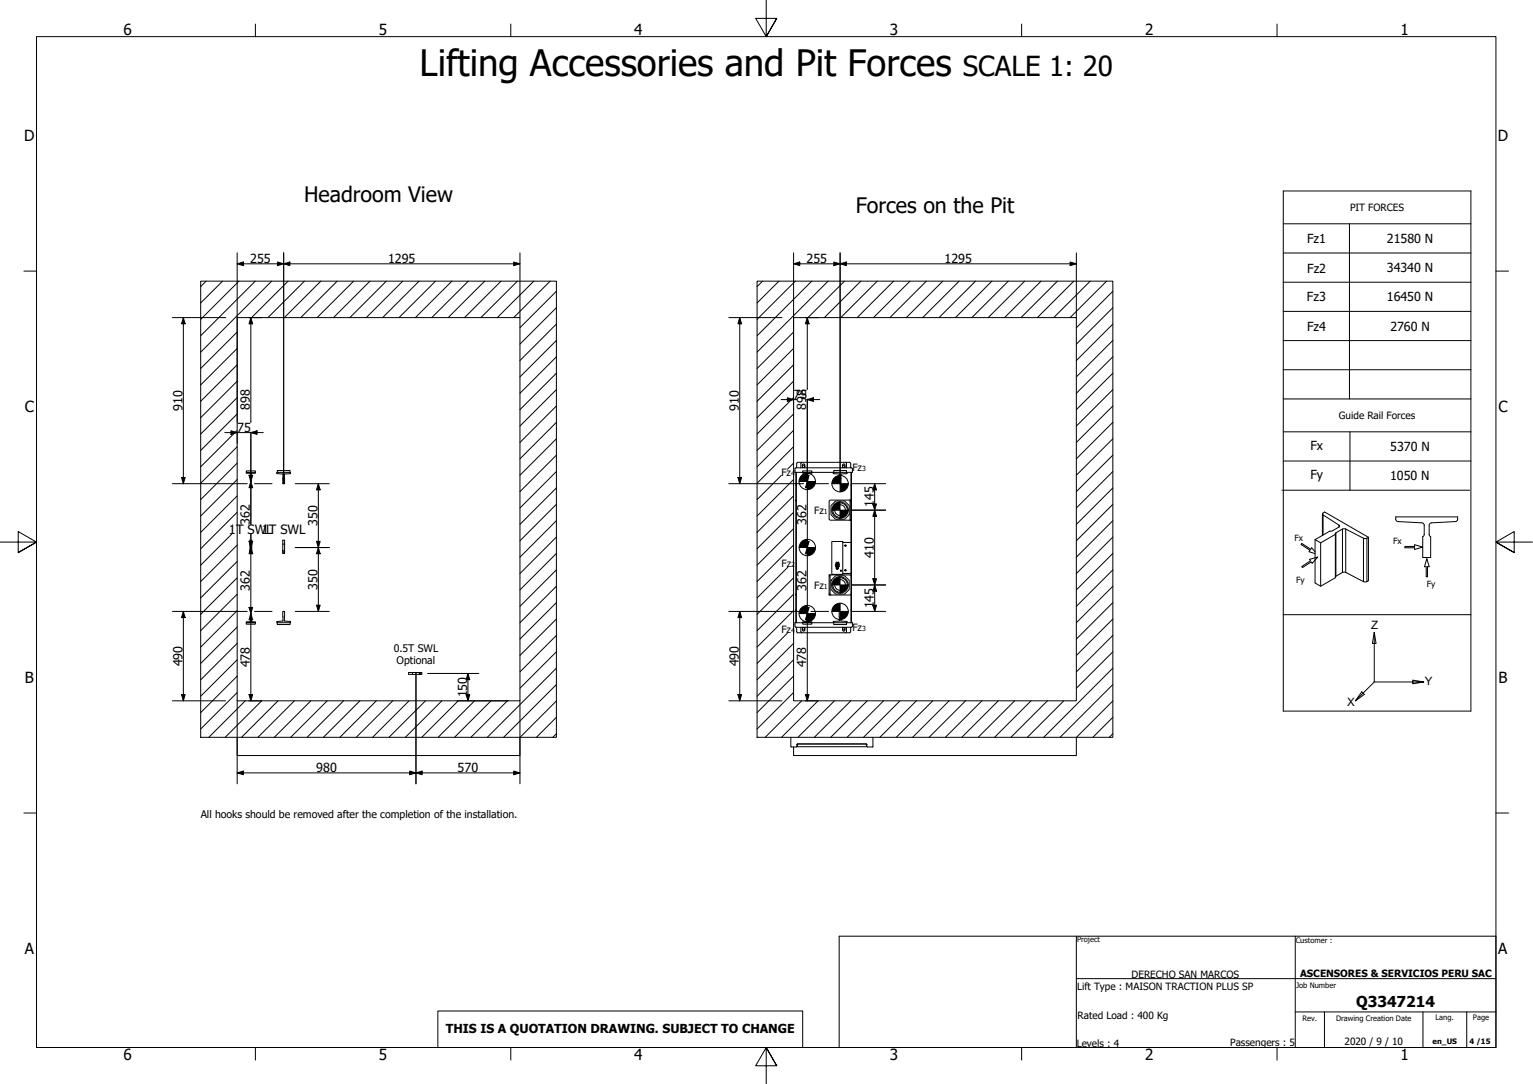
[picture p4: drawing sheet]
<svg xmlns="http://www.w3.org/2000/svg" width="420mm" height="297mm" viewBox="0 0 420 297" stroke-linecap="round" stroke-linejoin="round" font-family="sans-serif">
<!-- layer: Hatch (ANSI) -->
<g fill="none" stroke="#000" stroke-width=".27">
<path d="M56.5 77l-1.5 1.5M61 77l-6 6M65.5 77l-10.5 10.5M70 77l-15 15M74.5 77l-19.5 19.5M79 77l-10 10M83.4 77l-10 10M87.9 77l-10 10M92.4 77l-10 10M96.9 77l-10 10M101.4 77l-10 10M105.9 77l-10 10"/>
<path d="M110.4 77l-10 10M114.9 77l-10 10M119.4 77l-10 10M123.8 77l-10 10M128.3 77l-10 10M132.8 77l-10 10M137.3 77l-10 10M141.8 77l-10 10M146.3 77l-10 10M150.8 77l-10 10M152.5 79.8l-10 10M209 77l-1.5 1.5"/>
<path d="M213.5 77l-6 6M218 77l-10.5 10.5M222.5 77l-15 15M227 77l-19.5 19.5M231.4 77l-10 10M235.9 77l-10 10M240.4 77l-10 10M244.9 77l-10 10M249.4 77l-10 10M253.9 77l-10 10M258.4 77l-10 10M262.9 77l-10 10"/>
<path d="M267.4 77l-10 10M271.9 77l-10 10M276.4 77l-10 10M280.8 77l-10 10M285.3 77l-10 10M289.8 77l-10 10M294.3 77l-10 10M298.8 77l-10 10M303.3 77l-10 10M305 79.8l-10 10M65 100l-10 10M65 95.5l-10 10"/>
<path d="M65 91l-10 10M152.5 97.8l-10 10M152.5 93.3l-10 10M152.5 88.8l-10 10M152.5 84.3l-10 10M217.5 100l-10 10M217.5 95.5l-10 10M217.5 91l-10 10M305 97.8l-10 10M305 93.3l-10 10M305 88.8l-10 10M305 84.3l-10 10"/>
<path d="M64.9 118l-9.9 9.9M65 113.4l-10 10M65 109l-10 9.9M65 104.5l-10 10M152.5 115.7l-10 10M152.5 111.2l-10 10M152.5 106.8l-10 10M152.5 102.3l-10 10M217.4 109l-9.9 9.9M217.5 117.9l-10 10M217.5 113.4l-10 10M217.5 104.5l-10 10"/>
<path d="M305 115.7l-10 10M305 111.2l-10 10M305 106.8l-10 10M305 102.3l-10 10M65 135.9l-10 10M65 131.4l-10 10M65 126.9l-10 10M65 122.4l-10 10M152.5 138.2l-10 10M152.5 133.7l-10 10M152.5 129.2l-10 10M152.5 124.7l-10 10"/>
<path d="M152.5 120.2l-10 10M214.2 130.2l-6.7 6.7M217.5 135.9l-10 10M217.5 131.4l-10 10M217.5 122.4l-10 10M217.5 126.9l-1.7 1.7M305 138.2l-10 10M305 133.7l-10 10M305 129.2l-10 10M305 124.7l-10 10M305 120.2l-10 10M63.5 146.4l-8.5 8.5"/>
<path d="M65 158.3l-10 10M65 153.8l-10 10M65 149.4l-10 10M65 140.4l-10 10M152.5 156.2l-10 10M152.5 151.7l-10 10M152.5 147.2l-10 10M152.5 142.7l-10 10M215.9 155.4l-8.4 8.4M217.5 158.3l-10 10M217.5 149.4l-10 10M217.5 144.9l-10 10"/>
<path d="M217.5 140.4l-10 10M305 156.2l-10 10M305 151.7l-10 10M305 147.2l-10 10M305 142.7l-10 10M65 176.3l-10 10M65 171.8l-10 10M65 167.3l-10 10M65 162.8l-10 10M152.5 178.6l-10 10M152.5 174.1l-10 10M152.5 169.6l-10 10"/>
<path d="M152.5 165.1l-10 10M152.5 160.6l-10 10M215.8 173.5l-8.3 8.3M217.5 176.3l-10 10M217.5 167.3l-10 10M217.5 162.8l-10 10M305 178.6l-10 10M305 174.1l-10 10M305 169.6l-10 10M305 165.1l-10 10M305 160.6l-10 10M65 189.8l-10 10"/>
<path d="M65 185.3l-10 10M65 180.8l-10 10M67.2 192l-10 10M71.7 192l-10 10M76.2 192l-10 10M80.7 192l-10 10M85.2 192l-10 10M89.7 192l-10 10M94.2 192l-10 10M98.6 192l-10 10M103.1 192l-10 10M107.6 192l-10 10"/>
<path d="M112.1 192l-10 10M116.6 192l-10 10M121.1 192l-10 10M125.6 192l-10 10M130.1 192l-10 10M134.6 192l-10 10M139.1 192l-10 10M152.5 196.6l-5.5 5.4M152.5 192.1l-10 9.9M152.5 187.6l-14.5 14.4M152.5 183.1l-18.9 18.9M217.5 189.8l-10 10"/>
<path d="M217.5 185.3l-10 10M217.5 180.8l-10 10M219.7 192l-10 10M224.2 192l-10 10M228.7 192l-10 10M233.2 192l-10 10M237.7 192l-10 10M242.2 192l-10 10M246.7 192l-10 10M251.2 192l-10 10M255.6 192l-10 10M260.1 192l-10 10"/>
<path d="M264.6 192l-10 10M269.1 192l-10 10M273.6 192l-10 10M278.1 192l-10 10M282.6 192l-10 10M287.1 192l-10 10M291.6 192l-10 10M305 196.6l-5.5 5.4M305 192.1l-10 9.9M305 187.6l-14.5 14.4M305 183.1l-18.9 18.9M152.5 201l-1 1"/>
<path d="M305 201l-1 1"/>
</g>
<!-- layer: Visible (ANSI) -->
<g fill="none" stroke="#000" stroke-width=".27">
<path d="M55 77h97.5v125h-97.5zM207.5 77h97.5v125h-97.5zM65 87h77.5v105h-77.5zM217.5 87h77.5v105h-77.5zM67.5 129.4h2.5v.3h-1.1v2.2h-.3v-2.2h-1.1zM67.5 129.4v-.4h2.5v.4M75.9 129.4h3.7v.3l-1.6 .2v2.6h-.5v-2.6l-1.5-.1zM76 129.4v-.5h3.5v.5M78 131h.1M218.1 132.8l.2 .2zM218.1 137l.2 .3zM218.1 129.4v3.4"/>
<path d="M218.1 133v4M218.1 137.3v33.3M218.3 129.4v3.4M218.3 133v4M218.3 137.3v25.5M218.3 128.2v-1.3l.3-.2h14.3l.3 .2v1.3M219.8 126.7l-.3 .2v1.3M219.9 128.2l.1-.9 .3-.2 .2 .2 .1 .9M220 129.4h2.5v.3h-1.1v2.2h-.3v-2.1l-1.1-.1zM222.5 129.4v-.4h-2.5v.4h-2.1v-1l.2-.2h15.3l.2 .2v1h-1.5M222.5 129.4h5.9M227.8 138.5l1.2-1.2h2.5l1.2 1.2v2.5l-1.2 1.3h-2.5l-1.2-1.3z"/>
<path d="M228.4 129.4h3.7v.3l-1.6 .2v2.6h-.5v-2.6l-1.5-.1zM228.5 129.4v-.5h3.5v.5M230 131h.1M230.9 128.2l.1-.9 .3-.2 .2 .2 .1 .9M231.8 126.7l.2 .2v1.3M233 137.3h.2v25.5l-.2 .2h-5.8v-.2M233 137.3v5.2M233 137v.3M233.2 133v4h-5.7l-.3 .3v5l.3 .2h5.7M233.2 129.4v3.4M233.4 132.8h-.2l.2 .2M233.4 137h-.2l.2 .3"/>
<path d="M233.4 129.4v41.2M68.5 149.1h.5v1.9h-.5zM68.5 151v.3h.5v.3h-.5v-.3M68.5 149.1v-1.1h.5v1.1M69 151v.3M77.5 149.1h.5v1.9h-.5zM77.5 151v.3h.5v.3h-.5v-.3M77.5 149.1v-1.1h.5v1.1M78 151v.3M227.5 157.5v5.3M227.5 157.8h-.3v5M227.8 159l1.2-1.2h2.5l1.2 1.2v2.5l-1.2 1.3h-2.5l-1.2-1.3z"/>
<path d="M228 148.4h3v9h-3zM229.2 154.4l-.3 .5 .3 .5M229.2 155.2h.1M229.2 154.6h.1M229.2 155.7h.1M229.2 154.6l.1 .2M229.2 154.1v.5M229.2 155.2v.5M229.2 154.1h.1M229.3 155.3h.1M229.3 155.2h.1M229.3 154.6h.1"/>
<path d="M229.3 154.5h.1M229.3 155.2v.1M229.3 155.7h-.1M229.3 154.2v.1M229.3 154.5v.1M229.3 154.1v.4M229.3 155.3v.4M229.3 155.9l.1-.9 .2 .1v.8M229.3 155.5v.1M229.3 154.6l.2-.6 .1 .6M229.3 155l-.1 .2M229.6 155l.2 .2"/>
<path d="M229.6 155.5l.1 .1M229.7 155.2h.1M229.7 155.3h.1M229.7 154.6h.1M229.7 154.5h.1M229.7 155.2v.1M229.7 154.2l-.1 .1M229.7 154.5v.1M229.7 155.3v.4M229.7 154.1h.1M229.7 154.1v.4M229.7 155.7h.1"/>
<path d="M229.8 154.4l.2 .5-.2 .5M229.8 155.2h.1M229.8 154.6h.1M229.8 154.6l-.2 .2M229.8 155.2l-.1 .5M229.8 154.1v.5M230.5 156.2v.3M231 157.1h2.2M231 148.6h2.2M233 142.3h.2M233.2 157.8l-.2-.3h-5.8v.3M67.5 170.6v.4h2.5v-.4"/>
<path d="M68.6 168.1h.3v2.3h1.1v.2h-2.5v-.2h1.1zM76 170.6v.5h3.5v-.5M77.5 167.5h.5v2.7l1.6 .1v.3h-3.7v-.3l1.6-.1zM78 169v.1M218.1 162.8h.2l-.2 .2M218.1 167h.2l-.2 .3M218.3 163v4M218.3 167.3v3.3M218.3 171.9v1.2l.3 .3h14.3l.3-.3v-1.2M219.5 171.9v1.2l.3 .3M219.9 171.9l.1 .9 .3 .2 .2-.2 .1-.9M221.1 168.1h.3v2.3h1.1v.2h-2.5v-.2h1.1z"/>
<path d="M227.2 162.8h.3M227.5 162.8v.2M228.4 170.6h-5.9v.4h-2.5v-.4h-2.1v1l.2 .3h15.3l.2-.3v-1h-1.5M228.5 170.6v.5h3.5v-.5M230 167.5h.5v2.7l1.6 .1v.3h-3.7v-.3l1.6-.1zM230.9 171.9l.1 .9 .3 .2 .2-.2 .1-.9M232 171.9v1.2l-.2 .3M233.2 163v4M233.2 167.3v3.3M233.4 162.8h-.2l.2 .2M233.4 167h-.2l.2 .3M113.1 184.3h1.8v.5h-1.8z"/>
<path d="M113.1 184.3h-1.1v.5h1.1M114.9 184.8h.4v-.5h.3v.5h-.3M114.9 184.3h.4M65 202v5h77.5v-5M216.7 202v2.5l.2 .2M218.4 204l.2-.1h18.8l.2 .1M218.4 204v.6l-1.5 .1M218.5 204l.2 .6h18.6l.2-.6M218.7 203.9l-.2 .1M237.3 203.9l.2 .1M239.2 202v2.6l-1.5 .1-.1-.7M295 202v5h-77.5v-2.3"/>
<circle cx="220.3" cy="127.8" r=".32"/>
<circle cx="230.2" cy="139.8" r="1.48"/>
<circle cx="230.2" cy="139.8" r="2"/>
<circle cx="231.3" cy="127.8" r=".32"/>
<circle cx="229.5" cy="154.9" r=".16"/>
<circle cx="229.5" cy="155.9" r=".15"/>
<circle cx="230.5" cy="156.4" r=".15"/>
<circle cx="231.7" cy="149.5" r=".21"/>
<circle cx="231.7" cy="156.3" r=".21"/>
<circle cx="220.3" cy="172.3" r=".32"/>
<circle cx="230.2" cy="160.3" r="2"/>
<circle cx="230.2" cy="160.3" r="1.48"/>
<circle cx="231.3" cy="172.3" r=".32"/>
</g>
<!-- layer: Hatch (ISO) -->
<g fill="#000">
<path d="M219.6 130.4l.7-.5 1-.2v2.2h-2.3l.1-.6z" fill-rule="evenodd"/>
<path d="M221.3 131.9h2.2a2.25 2.25 0 0 1-2.2 2.3z" fill-rule="evenodd"/>
<path d="M228.6 138.3l.6-.5 1-.3v2.3h-2.2l.1-.7z" fill-rule="evenodd"/>
<path d="M228.6 131l.7-.5 1-.2v2.2h-2.3l.2-.8z" fill-rule="evenodd"/>
<path d="M230.2 139.8h2.3a2.25 2.25 0 0 1-2.3 2.2z" fill-rule="evenodd"/>
<path d="M230.3 132.5h2.2a2.25 2.25 0 0 1-2.2 2.3z" fill-rule="evenodd"/>
<path d="M219.7 148.4l.8-.5 .8-.1v2.2h-2.3l.2-.9z" fill-rule="evenodd"/>
<path d="M221.3 150h2.2a2.24 2.24 0 0 1-2.2 2.3z" fill-rule="evenodd"/>
<path d="M219.6 166.6l.7-.5 1-.2v2.2h-2.3l.1-.6z" fill-rule="evenodd"/>
<path d="M221.3 168.1h2.2a2.25 2.25 0 0 1-2.2 2.3z" fill-rule="evenodd"/>
<path d="M228.6 158.8l.6-.5 1-.3v2.3h-2.2l.1-.7z" fill-rule="evenodd"/>
<path d="M228.6 166l.7-.5 1-.2v2.2h-2.3l.2-.8z" fill-rule="evenodd"/>
<path d="M230.2 160.3h2.3a2.25 2.25 0 0 1-2.3 2.2z" fill-rule="evenodd"/>
<path d="M230.3 167.5h2.2a2.25 2.25 0 0 1-2.2 2.3z" fill-rule="evenodd"/>
</g>
<!-- layer: Border (ANSI) -->
<g fill="none" stroke="#000" stroke-width=".27">
<path d="M70 6.6v3.4M140 6.6v3.4M210 0v10l-2.9-5h5.8l-2.9 5 2.9-5M280 6.6v3.4M350 6.6v3.4M6.6 74.3h3.4M410 74.3h3.4M0 148.5h10l-5-2.8v5.7l5-2.9-5 2.9M420 148.5h-10l5-2.8v5.7l-5-2.9 5 2.9M6.6 222.8h3.4M410 222.8h3.4M10 287v-277h400v277h-400h400"/>
<path d="M70 287v3.5M140 287v3.5M212.9 292l-2.9-5 2.9 5h-5.8l2.9-5v10M280 287v3.5M350 287v3.5"/>
</g>
<!-- layer: 0 -->
<g fill="none" stroke="#000" stroke-width=".27">
<path d="M351.7 52.3h51.4M351.7 77.3h51.4M351.7 69.3h51.4M351.7 61.3h51.4M369.9 61.3v48M351.7 85.3h51.4M351.7 93.3h51.4M351.7 109.3h51.4M351.7 101.3h51.4M351.7 118.3h51.4M370 118.3v16M351.4 134.3h51.4"/>
<path d="M351.7 126.3h51.4M356.8 155.2l2.4-1.5-.3-.4 2.3-.7-1.6 1.8-.2-.4-2.4 1.5zM360.4 151.2l-.9-1.1-.3 .4-2.4-1.6-.2 .3 2.5 1.6-.3 .4 1.6 .5M362 148.8v11.8M362.4 140.8l.7-.5 12 6.9M362.4 140.8v5.9M362.4 140.8l.2 .3M366 146.4l-4 2.4-1.6-.9M366 146.4v11.9l-4 2.3-1.6-.8v-11.9M366.1 146l-.1 .4M366.1 146v11.9M366.1 157.9l-.1 .1"/>
<path d="M367 144.4l-1.8 1.1h-.7l-4.1 2.4M367 143.9l.2 .3-.2 .2M367 143.9l-4.4-2.8v5.5M367 143.9v.5M367.9 145l-1.8 1M367.9 145v11.9M367.9 156.9l-1.8 1M368.8 145h-.9M368.8 156.9h-.9M368.8 145v11.9M368.8 145l4.9 2.5M368.8 156.9l4.9 2.5"/>
<path d="M373.7 147.5v11.9M374.6 147.5h-.9M374.6 159.4h-.9M374.6 147.5v11.9M375.1 147.2v11.9l-.5 .3M375.1 147.2l-.5 .3M385 149.7h2.7v-.4l2.2 .6-2.2 .7v-.5h-2.7zM390.3 143.9v2.6l-.4 .6v5.7h2.2v-5.7l-.4-.6v-2.6M391.1 153.1l.6 2.2h-.5v2.7h-.3v-2.7h-.5zM391.7 143.9l.2-.4 .4-.2 6.8-.4 .4-.4v-.9h-17l.1 .9 .3 .4 6.8 .4 .5 .2 .1 .4M351.7 168.4h51.4M376.7 173.3l.4 3h-1z"/>
<path d="M376.7 173.3v13.6M351.7 194.9h51.4M373.2 189.6l.7 .7-2.4 1.8zM376.7 186.9h13.5l-3 .5v-1l3 .5M376.7 186.9l-5.2 5.2M230 256.5h180v30.5h-180zM295 256.5v30.5M355 256.5v30.5M295 268.2h115M355 277.3h55M363 277.3v9.7M390 277.3v9.7"/>
<path d="M402 277.3v9.7"/>
</g>
<!-- layer: Title (ANSI) -->
<path d="M351.7 52.3v142.6M403.1 52.3v142.6" fill="none" stroke="#000" stroke-width=".27"/>
<!-- layer: Sketch Geometry (ANSI) -->
<path d="M120 277h100v10h-100z" fill="none" stroke="#000" stroke-width=".27"/>
<!-- layer: Dimension (ANSI) -->
<g fill="none" stroke="#000" stroke-width=".27">
<path d="M65 72.3l1.7-.5v1zM65 69.3v46.4M65 72.3h77.5M76.1 71.8l1.6 .5-1.6 .5zM77.7 72.3l1.7-.5v1zM77.7 69.3v63.2M140.8 71.8l1.7 .5-1.7 .5zM142.5 69.3v17.7M217.5 72.3l1.7-.5v1zM217.5 72.3h77.5M217.5 69.3v37.3M228.5 71.8l1.8 .5-1.8 .5z"/>
<path d="M230.3 72.3l1.7-.5v1zM230.3 69.3v63.2M293.3 71.8l1.7 .5-1.7 .5zM295 69.3v17.7M47.3 87h14.5M50.2 87l.5 1.7h-.9zM50.2 87v45.5M68.2 87h3.6M68.7 87l.5 1.7h-.9zM68.7 87v28.7M199.7 87h14.6M202.7 87l.6 1.7h-1.1z"/>
<path d="M202.7 87v45.5M220.7 87h3.6M221.3 87l.5 1.7h-1.1zM221.3 87v19.6M61.6 118.5h10.5M63.3 118l1.7 .5-1.7 .5zM65 118.4v3.1M68.7 118.5l1.8-.5v1zM68.7 118.4v25.3M214.1 109.5h4.2M215.8 109l1.7 .5-1.7 .5zM217.5 109.4v3.1"/>
<path d="M221.1 109.5h3.6M221.3 109.5l1.6-.5v1zM221.3 109.4v82.6M47.3 132.5h20.5M49.8 130.8h.9l-.5 1.7zM68.3 130.2h.9l-.5 1.7zM68.7 131.9l.5 1.7h-.9zM69.8 132.5h4.8M80.9 132.5h9.4M87.2 132.5l.5 1.7h-.9zM87.2 132.5v35M199.7 132.5h20.6"/>
<path d="M202.2 130.8h1.1l-.6 1.7zM220.7 130.2h1.1l-.5 1.7zM221.3 131.9l.5 1.7h-1zM222.3 132.5h4.8M233.4 139.8h9.3M233.4 132.5h9.3M239.2 138.1h1l-.5 1.7zM239.7 139.8l.5 1.7h-1zM239.7 132.5l.5 1.7h-1zM239.7 132.5v35M68.3 148.3h.9l-.5 1.7zM68.7 150l.5 1.7h-.9z"/>
<path d="M68.7 146.4v45.6M80.9 150h9.4M86.8 148.3h.9l-.5 1.7zM87.2 150l.5 1.7h-.9zM220.8 148.3h1l-.5 1.7zM221.3 150l.5 1.7h-1zM239.2 158.6h1l-.5 1.7zM47.3 167.5h20.5M50.2 167.5l.5 1.7h-.9zM50.2 167.5v24.5M68.3 166.4h.9l-.5 1.7zM68.7 168.1l.5 1.7h-.9z"/>
<path d="M69.8 167.5h4.8M80.9 167.5h9.4M86.8 165.8h.9l-.5 1.7zM199.7 167.5h20.6M202.7 167.5l.6 1.7h-1.1zM202.7 167.5v24.5M220.8 166.4h1l-.5 1.7zM221.3 168.1l.5 1.7h-1.1zM222.3 167.5h4.8M233.4 160.3h9.3M233.4 167.5h9.3M239.2 165.8h1l-.5 1.7z"/>
<path d="M239.7 160.3l.5 1.7h-1zM47.3 192h14.5M49.8 190.3h.9l-.5 1.7zM65 192v22.8M68.2 192h3.6M68.3 190.3h.9l-.5 1.7zM114 184.5v30.3M117.2 184.5h14.1M125.3 192h14M127.8 190.3h.9l-.5 1.7zM128.2 184.5l.5 1.7h-.9zM128.2 184.5v7.5"/>
<path d="M142.5 192v22.8M199.7 192h14.6M202.2 190.3h1.1l-.6 1.7zM220.7 192h3.6M220.7 190.3h1.1l-.5 1.7zM65 211.8l1.7-.5v1zM65 211.8h77.5M112.3 211.3l1.7 .5-1.7 .5zM114 211.8l1.7-.5v1zM140.8 211.3l1.7 .5-1.7 .5z"/>
</g>
<g fill="#000">
<path d="M65 72.3l1.7-.5v1z" fill-rule="evenodd"/>
<path d="M76.1 71.8l1.6 .5-1.6 .5z" fill-rule="evenodd"/>
<path d="M77.7 72.3l1.7-.5v1z" fill-rule="evenodd"/>
<path d="M140.8 71.8l1.7 .5-1.7 .5z" fill-rule="evenodd"/>
<path d="M217.5 72.3l1.7-.5v1z" fill-rule="evenodd"/>
<path d="M228.5 71.8l1.8 .5-1.8 .5z" fill-rule="evenodd"/>
<path d="M230.3 72.3l1.7-.5v1z" fill-rule="evenodd"/>
<path d="M293.3 71.8l1.7 .5-1.7 .5z" fill-rule="evenodd"/>
<path d="M50.2 87l.5 1.7h-.9z" fill-rule="evenodd"/>
<path d="M68.7 87l.5 1.7h-.9z" fill-rule="evenodd"/>
<path d="M202.7 87l.6 1.7h-1.1z" fill-rule="evenodd"/>
<path d="M221.3 87l.5 1.7h-1.1z" fill-rule="evenodd"/>
<path d="M63.3 118l1.7 .5-1.7 .5z" fill-rule="evenodd"/>
<path d="M68.7 118.5l1.8-.5v1z" fill-rule="evenodd"/>
<path d="M215.8 109l1.7 .5-1.7 .5z" fill-rule="evenodd"/>
<path d="M221.3 109.5l1.6-.5v1z" fill-rule="evenodd"/>
<path d="M49.8 130.8h.9l-.5 1.7z" fill-rule="evenodd"/>
<path d="M68.3 130.2h.9l-.5 1.7z" fill-rule="evenodd"/>
<path d="M68.7 131.9l.5 1.7h-.9z" fill-rule="evenodd"/>
<path d="M87.2 132.5l.5 1.7h-.9z" fill-rule="evenodd"/>
<path d="M202.2 130.8h1.1l-.6 1.7z" fill-rule="evenodd"/>
<path d="M220.7 130.2h1.1l-.5 1.7z" fill-rule="evenodd"/>
<path d="M221.3 131.9l.5 1.7h-1z" fill-rule="evenodd"/>
<path d="M239.2 138.1h1l-.5 1.7z" fill-rule="evenodd"/>
<path d="M239.7 132.5l.5 1.7h-1z" fill-rule="evenodd"/>
<path d="M68.3 148.3h.9l-.5 1.7z" fill-rule="evenodd"/>
<path d="M68.7 150l.5 1.7h-.9z" fill-rule="evenodd"/>
<path d="M86.8 148.3h.9l-.5 1.7z" fill-rule="evenodd"/>
<path d="M87.2 150l.5 1.7h-.9z" fill-rule="evenodd"/>
<path d="M220.8 148.3h1l-.5 1.7z" fill-rule="evenodd"/>
<path d="M221.3 150l.5 1.7h-1z" fill-rule="evenodd"/>
<path d="M239.2 158.6h1l-.5 1.7z" fill-rule="evenodd"/>
<path d="M239.7 139.8l.5 1.7h-1z" fill-rule="evenodd"/>
<path d="M50.2 167.5l.5 1.7h-.9z" fill-rule="evenodd"/>
<path d="M68.3 166.4h.9l-.5 1.7z" fill-rule="evenodd"/>
<path d="M68.7 168.1l.5 1.7h-.9z" fill-rule="evenodd"/>
<path d="M86.8 165.8h.9l-.5 1.7z" fill-rule="evenodd"/>
<path d="M202.7 167.5l.6 1.7h-1.1z" fill-rule="evenodd"/>
<path d="M220.8 166.4h1l-.5 1.7z" fill-rule="evenodd"/>
<path d="M221.3 168.1l.5 1.7h-1.1z" fill-rule="evenodd"/>
<path d="M239.2 165.8h1l-.5 1.7z" fill-rule="evenodd"/>
<path d="M239.7 160.3l.5 1.7h-1z" fill-rule="evenodd"/>
<path d="M49.8 190.3h.9l-.5 1.7z" fill-rule="evenodd"/>
<path d="M68.3 190.3h.9l-.5 1.7z" fill-rule="evenodd"/>
<path d="M127.8 190.3h.9l-.5 1.7z" fill-rule="evenodd"/>
<path d="M128.2 184.5l.5 1.7h-.9z" fill-rule="evenodd"/>
<path d="M202.2 190.3h1.1l-.6 1.7z" fill-rule="evenodd"/>
<path d="M220.7 190.3h1.1l-.5 1.7z" fill-rule="evenodd"/>
<path d="M65 211.8l1.7-.5v1z" fill-rule="evenodd"/>
<path d="M112.3 211.3l1.7 .5-1.7 .5z" fill-rule="evenodd"/>
<path d="M114 211.8l1.7-.5v1z" fill-rule="evenodd"/>
<path d="M140.8 211.3l1.7 .5-1.7 .5z" fill-rule="evenodd"/>
</g>
<!-- layer: Sketch Geometry (ISO) -->
<g fill="none" stroke="#000" stroke-width=".27">
<path d="M221.3 129.7v2.2h-2.3M223.5 131.9h-2.2v2.3M230.2 137.5v2.3h-2.2M230.3 130.3v2.2h-2.3M232.5 139.8h-2.3v2.2M232.5 132.5h-2.2v2.3M221.3 147.8v2.2h-2.3M223.5 150h-2.2v2.3M230.2 158v2.3h-2.2M221.3 165.9v2.2h-2.3M223.5 168.1h-2.2v2.3M230.3 165.3v2.2h-2.3"/>
<path d="M232.5 160.3h-2.3v2.2M232.5 167.5h-2.2v2.3"/>
<circle cx="221.2" cy="131.9" r="2.25"/>
<circle cx="230.2" cy="139.8" r="2.25"/>
<circle cx="230.2" cy="132.5" r="2.25"/>
<circle cx="221.3" cy="150" r="2.25"/>
<circle cx="221.2" cy="168.1" r="2.25"/>
<circle cx="230.2" cy="160.3" r="2.25"/>
<circle cx="230.2" cy="167.5" r="2.25"/>
</g>
<text font-size="10" x="115" y="20.8">Lifting Accessories and Pit Forces</text>
<text font-size="7.6" x="263.9" y="20.8">SCALE 1: 20</text>
<g font-size="5.8">
<text x="83.4" y="55.5">Headroom View</text>
<text x="234.5" y="58.5">Forces on the Pit</text>
</g>
<g font-size="4.2">
<text x="33.9" y="9.6">6</text>
<text x="103.9" y="9.6">5</text>
<text x="173.9" y="9.6">4</text>
<text x="243.9" y="9.6">3</text>
<text x="313.9" y="9.6">2</text>
<text x="383.9" y="9.6">1</text>
<text x="6.7" y="38.7">D</text>
<text x="410.5" y="38.7">D</text>
<text x="6.8" y="112.9">C</text>
<text x="410.7" y="112.9">C</text>
<text x="6.8" y="187.2">B</text>
<text x="410.7" y="187.2">B</text>
<text x="6.8" y="261.4">A</text>
<text x="410.6" y="261.4">A</text>
<text x="33.9" y="290.5">6</text>
<text x="103.9" y="290.5">5</text>
<text x="173.9" y="290.5">4</text>
<text x="243.9" y="290.5">3</text>
<text x="313.9" y="290.5">2</text>
<text x="383.9" y="290.5">1</text>
</g>
<text font-size="4.1" x="371.7" y="276">Q3347214</text>
<text font-size="3.5" x="62.8" y="146.3">1T SW1LT SWL</text>
<g font-size="3.4">
<text x="358.2" y="66.6">Fz1</text>
<text x="380.1" y="66.6">21580 N</text>
<text x="68.6" y="72">255</text>
<text x="106.4" y="72">1295</text>
<text x="221.1" y="72">255</text>
<text x="258.9" y="72">1295</text>
<text x="358.3" y="74.7">Fz2</text>
<text x="380.1" y="74.6">34340 N</text>
<text x="358.2" y="82.6">Fz3</text>
<text x="380.1" y="82.6">16450 N</text>
<text x="358.2" y="90.6">Fz4</text>
<text x="381.1" y="90.6">2760 N</text>
<text x="50" y="112.6" transform="rotate(-90 50 112.6)">910</text>
<text x="68.5" y="112.3" transform="rotate(-90 68.5 112.3)">898</text>
<text x="202.5" y="112.6" transform="rotate(-90 202.5 112.6)">910</text>
<text x="217.5" y="109.2">75</text>
<text x="221" y="112.3" transform="rotate(-90 221 112.3)">898</text>
<text x="65" y="118.3">75</text>
<text x="359.2" y="123.4">Fx</text>
<text x="381.1" y="123.5">5370 N</text>
<text x="359.1" y="131.2">Fy</text>
<text x="381" y="131.5">1050 N</text>
<text x="68.5" y="143.8" transform="rotate(-90 68.5 143.8)">362</text>
<text x="221" y="143.8" transform="rotate(-90 221 143.8)">362</text>
<text x="239.5" y="139" transform="rotate(-90 239.5 139)">145</text>
<text x="87" y="144.1" transform="rotate(-90 87 144.1)">350</text>
<text x="239.5" y="152.9" transform="rotate(-90 239.5 152.9)">410</text>
<text x="68.5" y="161.9" transform="rotate(-90 68.5 161.9)">362</text>
<text x="87" y="161.6" transform="rotate(-90 87 161.6)">350</text>
<text x="221" y="161.9" transform="rotate(-90 221 161.9)">362</text>
<text x="239.5" y="166.7" transform="rotate(-90 239.5 166.7)">145</text>
<text x="50" y="182.6" transform="rotate(-90 50 182.6)">490</text>
<text x="68.5" y="182.9" transform="rotate(-90 68.5 182.9)">478</text>
<text x="202.5" y="182.6" transform="rotate(-90 202.5 182.6)">490</text>
<text x="221" y="182.9" transform="rotate(-90 221 182.9)">478</text>
<text x="128" y="191.1" transform="rotate(-90 128 191.1)">150</text>
<text x="86.7" y="211.5">980</text>
<text x="125.4" y="211.5">570</text>
<text x="122.2" y="283">THIS IS A QUOTATION DRAWING. SUBJECT TO CHANGE</text>
</g>
<g font-size="3.2">
<text x="375.8" y="172.4">Z</text>
<text x="390.5" y="187.7">Y</text>
<text x="369.2" y="193.4">X</text>
</g>
<g font-size="2.9">
<text x="107.9" y="178.6">0.5T SWL</text>
<text x="108.7" y="182">Optional</text>
<text x="55" y="224.2">All hooks should be removed after the completion of the installation.</text>
</g>
<g font-size="2.7">
<text x="370" y="57.9">PIT FORCES</text>
<text x="366.9" y="114.9">Guide Rail Forces</text>
<text x="214.2" y="130.6">Fz</text>
<text x="233.6" y="129.1">Fz</text>
<text x="223.1" y="140.8">Fz</text>
<text x="214.2" y="155.4">Fz</text>
<text x="223.1" y="161.3">Fz</text>
<text x="214.2" y="173.5">Fz</text>
<text x="233.6" y="172.9">Fz</text>
<text x="310.1" y="267.9">DERECHO SAN MARCOS</text>
<text x="356.3" y="267.7">ASCENSORES &amp; SERVICIOS PERU SAC</text>
<text x="295.2" y="271.2">Lift Type : MAISON TRACTION PLUS SP</text>
<text x="295.3" y="279.3">Rated Load : 400 Kg</text>
<text x="295.1" y="286.8">Levels : 4</text>
<text x="337.2" y="286.7">Passengers : 5</text>
<text x="368.5" y="286.4">2020 / 9 / 10</text>
</g>
<g font-size="2.3">
<text x="354.8" y="148.4">Fx</text>
<text x="381.8" y="149">Fx</text>
<text x="355.2" y="159.7">Fy</text>
<text x="391.1" y="160.8">Fy</text>
</g>
<g font-size="2.1">
<text x="295.2" y="258.2">Project</text>
<text x="355.1" y="258.3">Customer :</text>
<text x="355.2" y="270.7">Job Number</text>
<text x="357" y="279.8">Rev.</text>
<text x="366.2" y="279.7">Drawing Creation Date</text>
<text x="393.5" y="279.6">Lang.</text>
<text x="403.7" y="279.5">Page</text>
<text x="392.6" y="286.1">en_US</text>
<text x="402.8" y="286.1">4 /15</text>
</g>
<g font-size="1.9">
<text x="216.8" y="130.6">4</text>
<text x="236.3" y="129.1">3</text>
<text x="225.8" y="140.8">1</text>
<text x="216.9" y="155.4">2</text>
<text x="225.8" y="161.3">1</text>
<text x="216.8" y="173.5">4</text>
<text x="236.3" y="172.9">3</text>
</g>
</svg>
